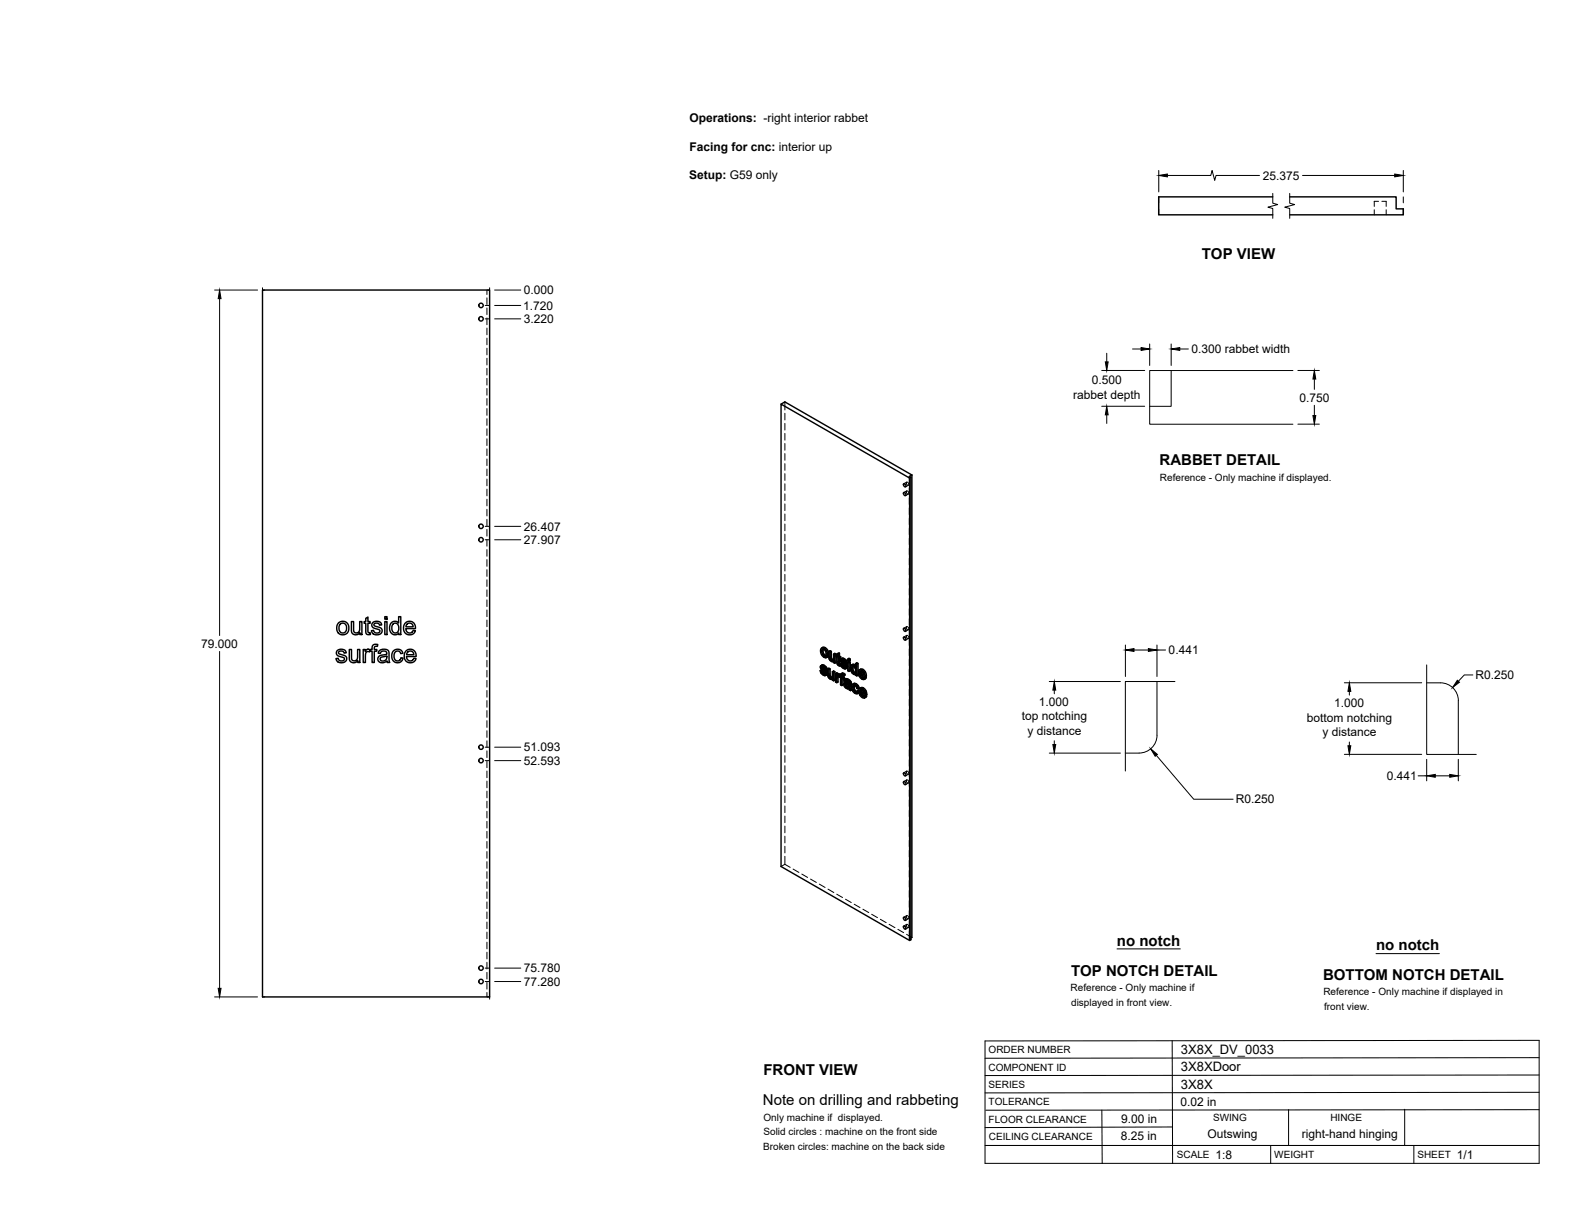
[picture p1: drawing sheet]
<svg xmlns="http://www.w3.org/2000/svg" width="559mm" height="432mm" viewBox="0 0 559 432" stroke-linecap="round" stroke-linejoin="round" font-family="sans-serif">
<!-- layer: Visible -->
<g fill="none" stroke="#000" stroke-width=".51">
<path d="M451.6 69.9h-40.5v6.3h40.5M457.6 69.9h37.7v4.2h2.6v2.1h-40.3M93.1 102.9h80.6v250.8h-80.6zM277.1 143.4l1.4-.8 45 25.9M320.6 174.8l.6 .2 .2 .8-.6-.2zM320.6 171.7l.6 .2 .2 .8-.6-.2zM323.2 169.4l-.5 .2M323.5 168.5l-.9 .6 .6 .3v164l-.5 .3-45.6-26.3v-164l45.6 26.2v164.1M323.5 168.5v164.1l-.3 .2M129.8 219.4l.7-.5v1.6h.8v.6h-.8v2.9l.3 .5h.5l.1 .6a1.14 1.14 0 0 1-1.3-.1 1.14 1.14 0 0 1-.3-1.2v-2.7h-.6v-.6h.6zM136.5 218.8h.8v.9h-.8zM119.7 230.8l.8-.4a1.7 1.7 0 0 1 2.4 1.2l-.8 .1a.93 .93 0 0 0-1-.9 .93 .93 0 0 0-.9 1.1l1 .4a1.53 1.53 0 0 1 1.8 1.8 2.03 2.03 0 0 1-2.1 1.1 2.03 2.03 0 0 1-1.7-1.5l.8-.1a1.08 1.08 0 0 0 1.1 1 1.08 1.08 0 0 0 1-1.1l-.4-.3a2.45 2.45 0 0 1-2.3-1.2z"/>
<path d="M120.2 220.9l.8-.4a2.33 2.33 0 0 1 2.8 2.8 2.33 2.33 0 0 1-3.7 1.3 2.95 2.95 0 0 1 .1-3.7zM120.6 221.5l.7-.4a1.73 1.73 0 0 1 1.7 1.8 1.73 1.73 0 0 1-1.7 1.7l-.3-.2a2.24 2.24 0 0 1-.4-2.9zM123.9 230.4h.8v2.6a1.14 1.14 0 0 0 1.2 1.5 1.14 1.14 0 0 0 1-1.6v-2.5h.8v4.7h-.7v-.7a1.64 1.64 0 0 1-2 .7 1.64 1.64 0 0 1-1.1-1.8zM124.7 220.5h.8v2.6a1.14 1.14 0 0 0 1.1 1.5 1.14 1.14 0 0 0 1-1.6v-2.5h.8v4.6h-.7v-.6a1.64 1.64 0 0 1-2 .7 1.64 1.64 0 0 1-1-1.8zM128.9 230.4h.7v.7a1.1 1.1 0 0 1 1.7-.5l.7-.2v-.4a1.33 1.33 0 0 1 .6-1.3 1.33 1.33 0 0 1 1.4 0l-.1 .6a.73 .73 0 0 0-1.1 .7v.4h.9v.7h-.9v4h-.8v-4h-.7v-.4l-.2 .6a.93 .93 0 0 0-1.1 0 .93 .93 0 0 0-.3 1l-.1 2.8h-.7zM132.2 221l.9-.5a1.7 1.7 0 0 1 2.3 1.2l-.7 .1a.96 .96 0 0 0-1-.8 .96 .96 0 0 0-.9 .9l.9 .5a1.5 1.5 0 0 1 1.8 1.9 2.03 2.03 0 0 1-2 1 2.03 2.03 0 0 1-1.7-1.5l.7-.2a1.08 1.08 0 0 0 1.2 1 1.08 1.08 0 0 0 1-1l-.4-.3a2.19 2.19 0 0 1-2.4-1.4zM134.5 231a2.17 2.17 0 0 1 3.5 .4l.3 3.7h-.8l-.2-.6a1.78 1.78 0 0 1-1.9 .7 1.78 1.78 0 0 1-1.4-1.6l.1-.2a1.76 1.76 0 0 1 1.7-1l.4-.1a.7 .7 0 0 0 1-.5 .7 .7 0 0 0-.8-.8 1.12 1.12 0 0 0-1.5 .9l-.7-.1zM135.1 233.3l2.1-.6a1.28 1.28 0 0 1-.7 1.7 1.28 1.28 0 0 1-1.6-.7zM136.5 220.5h.8v4.6h-.8zM138.8 221a1.73 1.73 0 0 1 2.6 .1v-2.3h.8v6.3h-.7v-.5l-.7 .5a2.21 2.21 0 0 1-2.3-.8 2.21 2.21 0 0 1-.2-2.4zM139.4 221.5l.4-.3a1.74 1.74 0 0 1 1.6 .9 1.74 1.74 0 0 1-.2 1.9 1.3 1.3 0 0 1-1.7 .4 1.3 1.3 0 0 1-.5-1.7zM139.6 231l.1-.1a1.94 1.94 0 0 1 3.2 .9l-.7 .1a1.29 1.29 0 0 0-1.7-.8 1.29 1.29 0 0 0-.7 1.8l.2 .8a1.17 1.17 0 0 0 1.2 .8 1.17 1.17 0 0 0 1-1.1l.8 .1-.4 .9a2.14 2.14 0 0 1-2.8 .4 2.14 2.14 0 0 1-.8-2.7z"/>
<path d="M143.8 221.1a2.14 2.14 0 0 1 2.5-.4 2.14 2.14 0 0 1 1.1 2.3h-3.4l.1 .7a1.3 1.3 0 0 0 1.3 .9 1.3 1.3 0 0 0 1.2-.9l.8 .1-.3 .6a2.32 2.32 0 0 1-3.2 .3 2.32 2.32 0 0 1-.4-3.2zM144 231a2.13 2.13 0 0 1 2.6-.4 2.13 2.13 0 0 1 1 2.3h-3.4l.2 .7a1.29 1.29 0 0 0 1.2 .9 1.29 1.29 0 0 0 1.2-.9l.8 .1-.3 .6a2.32 2.32 0 0 1-3.2 .3 2.32 2.32 0 0 1-.4-3.2zM144.4 221.4l1.3-.3a1.23 1.23 0 0 1 .9 1.3h-2.6zM144.7 231.4l.6-.4a1.26 1.26 0 0 1 1.5 1.3h-2.5zM291 237.9l.7 1.4 .7 .4 .6-.1M291.2 236.2l.6-.3 .7 .2 .6 .5 .4 .9-.5 .3-.1-.6M291.6 231.2v-.4a.89 .89 0 0 1 1.1-.2 .89 .89 0 0 1 .4 1.1l-.2 1-.6 .1M291.6 237.7l-.6 .2 .4 .2M291.6 238.7l.5 .4 .4-.3M291.7 237.3l1 1 .5-.3M291.8 237.9l-.4 .2 .1 .4 .6-.1M291.8 235.9l-.6 .4-.1 .6 1.6 2.1"/>
<path d="M291.8 236.7l-.3 .3 .5-.2M291.8 232.2l.5 .6 .5-.3M291.9 238l.8 .9M292 236.7l.6 .7M292 236.3l.5 .4 .5-.2M292 230.9l-.4 .3v.4l.2 .6 .4-.3M292 236.8l1 1M292 236.8h-.5M292.1 235.9l-.8 .3M292.1 230.4l.1 1.4 .8 .8M292.1 237l-.4 .3-.2-.3M292.3 230.1l.9 .9 .5-.3"/>
<path d="M292.5 236.1l-.5 .2-.4-.1M292.5 236.7l.4 .5 .4-.2M292.7 239l-.2 .2-.4-.1M292.7 238.3l.3 .4 .5-.3M292.8 229.8l-.5 .3-.8-.2M292.9 237.7l.7 1.2-.1 .4-.6 .4M293 238.7l.1 .5 .5-.3M293.1 239.2l-.1 .4 .5-.3M293.2 231l.4 1.3 .4-.3M293.4 233.1a1.54 1.54 0 0 1-2.1-1.3v-1.7l.9-.5 .8 .4 .7 .7 .3 1.2-.1 1-.7 .4M293.6 232.3l-.2 .8 .5-.2M294.1 231.1l.4 .3 .5-.3"/>
<path d="M294.1 237.6v2.2l.5-.2M294.1 239.8l.2 .4 .4-.2M294.5 231.4v2.2l.5-.3M294.5 233.6l.2 .4 .5-.3M294.5 237.3l-.4 .3-.5-.2M294.7 234l.3 .3 .5-.2M295 234.3l.4 .1M295.3 238.3l.5 .3 .4-.3M295.4 234.4l.2-.1zM295.7 234.1l-.7-.7v-2.3l-.5-.2-.4 .2v2.6l.9 1h.8M295.7 232.1l.5 .2 .4-.2M295.8 238.6v3l.4-.3v-3l-.4-.2-.5 .2v1.9l-.3 .4 .2-.1"/>
<path d="M295.8 234.7v.4l.4 .2M295.8 234.7l-.2 .1M296.2 232.3v3l.4-.2v-3l-.4-.3-.5 .3v2.1M296.6 233l.3 .2 .2 2.6 .8 .5 .3-.2M296.9 232.4l-.3 .2 .3 .2v-.8l.9-.3v1.1l.5 .2v.4l-.5 .3v-.4M297.3 239.9l-.3 .2-.1 .5 .4-.2M297.3 239.3v-.4l-.4-.2-.5 .3v3l.5 .2M297.3 238.9l-.5 .3-.4-.2M297.4 240l-.1 2-.4 .2v-1.6M297.4 240l.5 .2M297.4 240l-.4 .1M297.4 232v1l.4-.2"/>
<path d="M297.4 233l.4 .3 .5-.3M297.4 239.5l.4 .3M297.6 239.1l-.8 .5v-.4M297.6 235.7l.2 .1M297.8 231.7l-.9 .3M297.8 239.8v.4M297.8 239.9l-.1 .4M297.8 235.8l.1 .5M297.9 239.2l.3 .3M297.9 239.2l-.8 .2M297.9 235.2l-.5 .3v-2.1l.4 .3 .1 1.5 .2 .3M297.9 235.4l-.5 .1"/>
<path d="M298.1 235.5l.7 1.4 .8 .4 .5-.1M298.1 235.5l-.6 .1M298.1 235.5h.1M298.1 235.7l-.3 .1M298.4 233.8l.6-.3 .8 .3 .8 1.3-.5 .3-.1-.6M298.4 239.1l.8-.3 .6 .4-.1 .4-.4 .3 .1-.4M298.6 234.5l.4-.2 1.1 1.1M298.7 235.4l-.6 .1 .4 .2M298.7 236.3l.5 .4 .5-.2M298.8 234.9l1 1 .5-.3M298.9 235.5l-.4 .2 .1 .5 .6-.2M298.9 234.3l-.3 .4 .5-.3"/>
<path d="M298.9 233.5l-.7 .4v.6l1.6 2.1M298.9 238.8l-.6 .3-.1 .9-.4-.2 .4-.3M298.9 239.2l.5 .3 .4-.3M299 235.6l.8 .9M299.1 234.3l.6 .7M299.1 239.8l.5 .5v.4l-.4 .2v-.4M299.1 234l.6 .4 .4-.3M299.2 236.7l.5 .1M299.2 233.5l-.8 .3M299.3 234.6l-.5 .3-.2-.2M299.3 239.9l-.6-.3v.6l.4-.2M299.4 238.9l-.5 .3-.4-.1"/>
<path d="M299.6 233.7l-.5 .3-.4-.2M299.7 234.4l.3 .4 .4-.2M299.8 236.6l-.1 .2M299.8 235.9l.3 .4 .5-.2M300 235.4l.5 .5 .2 .8-.7 .6M300.1 236.3l.1 .5 .5-.3M300.2 236.8l-.1 .4 .5-.3M300.8 235l.4 .2 .5-.2M300.8 233.8l.4 .3 .5-.3M301.2 234.7l.5 .3v3l-.5 .2v-3M301.2 234.7l-.4 .3v3l.4 .2M301.2 234.1v.6l.5-.3v-.6l-.5-.2-.4 .2v.6l.4 .3"/>
<path d="M302.1 236l.6-.3 .9 .3M302.4 238.3l.5 .5 .4-.2M302.4 236.5l.6 .1 .6 1-.1 1.1-.6 .1M302.5 236.5l-.3 .8M302.6 237l-.4 .3v.5l.2 .5 .5-.3M302.7 236.5l.1 1.4 .7 .8M302.7 235.7l-.5 .2a2.01 2.01 0 0 0 1.3 3.4l.1-.1M302.8 236.1l.5 .4M303.3 235.8l-.5 .3-.6-.2M303.6 239.2v.4l.4 .2M303.6 239.2l-.2 .1M304 235.7v4.1l.4-.2v-4.2l-.4-.2-.4 .2v1.5l-.3-.4 .3-.2"/>
<path d="M304.4 235.4l-.4 .3-.4-.3M305.2 239.9l.6 .6 .4-.2M305.5 238.4l-.5 .2 1.5 .9-.5-1.1a.51 .51 0 0 0-.6-.3 .51 .51 0 0 0-.4 .5M305.5 238.1v.3l.8 .5M305.5 239.4l1 .9M305.7 239.7l-.5 .2-.2-.9 1.9 1.2M305.8 237.8l.8 .9 .4-.3M306.2 237.5l-.4 .3-.9-.1M306.6 238.7l.3 1.3 .5-.2M320.6 226.1l.6 .2 .2 .8-.6-.2zM320.6 223l.6 .1 .2 .8-.6-.1zM294.3 240.2l.3 .4 .5-.3"/>
<path d="M294.6 240.6h.4M295.3 240.4l-.7-.7-.1-2.4-.4-.2-.5 .3 .1 2.4 .7 1.1 .6 .2 .4-.2M295.4 240.9v.4l.4 .3M295.4 240.9l-.2 .1M297.8 240.2l.4 .2v2.6l.5 .2M298.7 240.2l.5 .3 .4-.2M299.1 240.9v2.1l-.4 .2v-2.6l.5 .3M299.7 241.1l1-.2 1.2 1 .3 2.9-.4 .2-.2-.4M299.9 242.9h.3a.75 .75 0 0 1 .8 .2 .75 .75 0 0 1 .1 .8l-.3 .1 .3-.1M300 243.5l.4 .4 .4-.3M300 242.8l-.2 .3M300.1 242.1l-.7 .6 .2 .9 .8 .7h.8l.1 .5 .5 .2"/>
<path d="M300.2 242.9l-.4 .2 .1 .3 .5-.1M300.3 242.9l.2 .5 .6 .4M300.3 241.6l-.4 .3a.8 .8 0 0 1 .9-.1 .8 .8 0 0 1 .4 .9l-1.2-.3M300.3 241.6h.1M300.4 243.9l.4 .1M300.4 242.1l-.7 .2M300.5 240.8l-1 .5-.1 .3 .5 .3M300.6 241.3l.6 .4 .4-.3M301.1 241l-.5 .3-.6-.2M301.2 242.4l-1.1-.3-.5 .3M301.2 241.7l.3 .4 .4-.2M301.5 242.1l.1 .4 .4-.2"/>
<path d="M301.6 242.5v2.1l.5-.3M302.5 242.8l.7-.4 .6 .2 .7 .7 .3 .9-.4 .2-.3-.9M302.6 244l.2 1 .5-.2M302.8 245l.6 .6 .4-.3M303.1 243.8l-.5 .2 .1-.4a.66 .66 0 0 1 .8-.4 .66 .66 0 0 1 .4 .8l.5 .4M303.1 243.2l.1 1.3 .8 .9M303.2 242.4l-.5 .3a2.09 2.09 0 0 0 .4 3.1l1 .3M303.4 242.9l.7 .6 .4-.2M303.8 242.6l-.4 .3-.7-.2M304 245.2l-.2 .5-.4-.1M304.7 245.4l-.6 .7 .6-.4M304.7 245.1l-.2-.1-.5 .2 .4 .3"/>
<path d="M305.4 246.5l.5 .6 .5-.3M305.6 244.9l-.4 .3 1.4 .8-.5-1.1a.51 .51 0 0 0-.6-.3 .51 .51 0 0 0-.3 .6M305.6 244.7v.2l.9 .5M305.7 245.9l.9 1M305.8 240.5l.4 .1M305.8 246.2l-.4 .3-.3-.9 2 1.1M305.9 244.3l.8 .9 .5-.2M305.9 247.1l.4 .1M306.3 244.1l-.4 .2-.9-.1M306.5 240.3l.4 .3 .5-.2M306.5 240.3l-.2 .2M306.6 246.8l.5 .4 .4-.3"/>
<path d="M306.6 246.8l-.2 .3M306.7 245.2l.4 1.4 .4-.3M306.8 240.1l-.3 .2M306.9 240l.5-.1v-.5l-.7-1.5-.9-.6-.9 .4-.4 1 .4 1.3 1.3 1.1h.4l.3-.5M307 246.7l-.4 .1M307 240.1l.3 .5-.7 .4M307.1 246.6l.4-.1v-.5l-.7-1.6-.9-.5-.9 .3-.3 1.2 .4 1.3 1.2 1h.4l.4-.5M307.1 246.7l.4 .2-.7 .7M320.6 277.4l.6 .1 .2 .8-.6-.1zM320.6 274.2l.6 .2 .2 .8-.6-.1zM320.6 328.6l.6 .2 .2 .8-.6-.2zM320.6 325.5l.6 .2 .2 .8-.6-.2z"/>
<circle cx="170.7" cy="113.1" r=".79"/>
<circle cx="170.7" cy="108.4" r=".79"/>
<circle cx="170.7" cy="191.5" r=".79"/>
<circle cx="170.7" cy="186.7" r=".79"/>
<circle cx="170.7" cy="265.1" r=".79"/>
<circle cx="170.7" cy="269.9" r=".79"/>
<circle cx="170.7" cy="343.5" r=".79"/>
<circle cx="170.7" cy="348.2" r=".79"/>
</g>
<!-- layer: Hidden -->
<g fill="none" stroke="#000" stroke-width=".35">
<path d="M487.6 74.4v1.8M489.1 71.4h-1.5v1.8M490.3 71.4h1.5v1.8M491.8 74.4v1.8M172.8 102.9v1.6M172.8 105.7v2.4M172.8 109.3v2.3M172.8 112.8v2.4M172.8 116.4v2.4M172.8 120v2.3M172.8 123.5v2.4M172.8 127.1v2.4"/>
<path d="M172.8 130.7v2.4M172.8 134.3v2.3M172.8 137.8v2.4M172.8 141.4v2.4M172.8 145v2.4M172.8 148.5v2.4M172.8 152.1v2.4M172.8 155.7v2.4M172.8 159.3v2.3M278.5 142.6v2.9M278.5 146.6v2.4M278.5 150.2v2.4"/>
<path d="M278.5 153.8v2.4M278.5 157.4v2.3M172.8 162.8v2.4M172.8 166.4v2.4M172.8 170v2.4M172.8 173.5v2.4M172.8 177.1v2.4M278.5 160.9v2.4M278.5 164.5v2.4M278.5 168.1v2.4M278.5 171.6v2.4M278.5 175.2v2.4"/>
<path d="M278.5 178.8v2.4M321.6 174.2a.58 .58 0 0 1 .7 .3 .58 .58 0 0 1-.2 .8l-.5-.5zM321.6 171.1a.58 .58 0 0 1 .7 .3 .58 .58 0 0 1-.2 .8l-.5-.5zM321.7 174.2l-1 .6M321.7 171.1l-1 .5M322.3 175.3l-1 .6M322.3 172.2l-1 .5M322.6 169.1v2.8M322.6 173.1v2.4M322.6 176.7v2.3M172.8 180.7v2.4M172.8 184.3v2.3"/>
<path d="M172.8 187.8v2.4M172.8 191.4v2.4M172.8 195v2.4M172.8 198.5v2.4M278.5 182.4v2.3M278.5 185.9v2.4M278.5 189.5v2.4M278.5 193.1v2.4M278.5 196.7v2.3M322.6 180.2v2.4M322.6 183.8v2.4M322.6 187.4v2.4"/>
<path d="M322.6 191v2.3M322.6 194.5v2.4M322.6 198.1v2.4M172.8 202.1v2.4M172.8 205.7v2.4M172.8 209.3v2.3M172.8 212.8v2.4M172.8 216.4v2.4M172.8 220v2.4M278.5 200.2v2.4M278.5 203.8v2.4M278.5 207.4v2.3"/>
<path d="M278.5 210.9v2.4M278.5 214.5v2.4M278.5 218.1v2.4M322.6 201.7v2.3M322.6 205.3v2.3M322.6 208.8v2.4M322.6 212.4v2.4M322.6 216v2.3M322.6 219.5v2.4M172.8 223.6v2.3M172.8 227.1v2.4M172.8 230.7v2.4"/>
<path d="M172.8 234.3v2.3M172.8 237.8v2.4M278.5 221.7v2.3M278.5 225.2v2.4M278.5 228.8v2.4M278.5 232.4v2.4M278.5 235.9v2.4M278.5 239.5v2.4M291.4 237.7l.4 .9M291.5 236.4l-.5 .3M291.6 236.1l-.5 .2M291.6 230.7l-.5 .2"/>
<path d="M291.6 237.7l.3 .3M291.6 236.9l-.5 .2M291.7 235.9l-.2 .7 .7 1a1.13 1.13 0 0 1 .9 1.3h-.4l.4-.2M291.8 238.6l.9 .8h.6M291.8 238.6l-.5 .2M291.8 237.8v.1M291.9 237.3l-.5 .3M291.9 232l.9 .9 .9 .1M291.9 236.6l-.1 .1M291.9 232l-.4 .3M292 229.7l-.4 .8 .3 1.5M292.1 236.4l-.5 .2 .4-.2"/>
<path d="M292.2 230.2l-.1 .2M292.2 230.2l.9 .2 .4 .9v.9l-.5 .4M292.2 230.2l-.4 .2M292.5 236.5l-.5 .2a.33 .33 0 0 1 .2-.4 .33 .33 0 0 1 .4 .3l.5 .7 .4 .2M292.5 239.3l-.4 .2M292.6 237.4l.3 .3M292.8 230.2l-.5 .3M292.8 232.9l-.5 .3M292.9 236.9l-.5 .2M293 239l-.4 .2M293 238.4l-.5 .2M293.1 237.3l-.5 .3"/>
<path d="M293.1 239.5l-.5 .2M293.3 232.5l-.4 .3M293.3 230.8l-.4 .3M293.4 233.1l-.4 .3M293.6 231.8l-.5 .3M294.1 237.1l.2 2.9 .8 .7 .7-.1v.5l.4 .2M294.1 239.5l-.4 .2M294.3 239.9l-.5 .3M294.5 230.9v2.3l.3 .6 .7 .7 .7-.1v.4l.4 .3M294.5 233.2l-.4 .3M294.7 233.7l-.5 .2M295 234.1l-.5 .3"/>
<path d="M295.4 234.4l-.4 .3M295.8 238.1v1.9l-.5 .4M296 234.1l-.4 .3M296.1 234l-.5 .3 .3-.2M296.2 231.8v2l-.5 .3M296.2 234.4l-.4 .3 .3-.2M296.2 234.8l-.4 .3M296.9 238.7v3l.4 .3M297.1 232.3l-.2 .1M297.3 239.4l-.5 .2M297.4 231.8v.7l-.3-.2v.4l.3 .2v2.2l.3 .6 .6 .4-.2-.6M297.4 232.5l-.8 .5v-.4"/>
<path d="M297.4 232.9l-.5 .3M297.4 239.8l-.1 .1M297.5 235.3l-.5 .2M297.5 239.2l-.2 .1M297.5 239.7l-.4 .2M297.6 239.6l-.5 .3M297.6 235.6l-.4 .3M297.8 239.7l-.4 .3 .3-.4 .5 .4 .1-.3 .4 .4v2.6l.4 .3M297.8 233.2l-.4 .2M298 235.9l-.4 .3M298.3 233.4l-.5-.2v.5M298.3 239.6l-.5 .2"/>
<path d="M298.3 239.5h-.1M298.3 239.9l-.5 .3 .4-.2M298.3 239.7l-.5 .2M298.3 235.6l-.2 .1M298.3 236.1h-.1M298.5 235.3l.4 .9M298.6 234l-.4 .3M298.7 239.7l-.5 .3M298.7 233.7l-.5 .2M298.7 235.4l.3 .2M298.7 234.5l-.4 .2M298.7 239l-.4 .2"/>
<path d="M298.8 233.6l-.2 .7 .7 .9a1.13 1.13 0 0 1 .9 1.3h-.4l.4-.2M298.9 238.8l-.2 .9-.5-.2M298.9 236.2l.8 .7 .8 .1M298.9 236.2l-.5 .3M299 235.5h-.1M299 234.9l-.5 .3M299 234.2l-.1 .1M299.1 234.3a.33 .33 0 0 1 .2-.4 .33 .33 0 0 1 .4 .3l.5 .8 .4 .1M299.1 234l-.4 .3M299.2 234l-.5 .3M299.2 239.4l-.5 .2M299.5 239.5l-.5 .2"/>
<path d="M299.6 234.1l-.5 .3M299.7 236.9l-.5 .3M299.7 235l.3 .4M299.7 239.6l-.5-.2-.1 .4M300 234.5l-.4 .3M300.1 236.6l-.4 .2 .4-.2M300.1 236l-.4 .2M300.2 235l-.5 .2M300.2 237.1l-.5 .2M301.2 234.7v3l.5 .3M301.2 233.6v.6l.5 .2M301.2 237.7l-.4 .3"/>
<path d="M301.2 234.2l-.4 .2M302.2 236.8l-.5 .2M302.3 236l-.4 .3M302.3 237.7l-.4 .2M302.5 235.8l-.3 .5v1a1.47 1.47 0 0 0 1.8 1.7v.3l.4 .3M302.7 238.5l-.4 .2M302.8 236.3l-.1 .2M302.8 236.3h.6l.6 1v1.1l-.5 .3M302.8 236.3l-.3 .2M302.9 236.2l-.5 .3M303.3 239l-.4 .2M303.3 236.3l-.4 .2"/>
<path d="M303.7 236.2l-.1 .1M303.8 236.9l-.4 .2M303.8 238.6l-.4 .3M304 235.2v1.5l-.4-.7M304 236.7l-.4 .2M304 239l-.4 .2 .3-.1M304 237.9l-.4 .2M304 239.3l-.4 .3M305 238.4l-.5 .3M305.3 239.7l-.4 .3M305.3 237.4l-.3 .9 .3 1.4 1 1 .8 .1M305.4 238.8l-.4 .2"/>
<path d="M305.5 239.4l-.1-.6 2 1.1M305.7 237.9l-.2 .2M305.7 237.9l.8 .3 .4 1-.6-.3M305.7 237.9l-.5 .2M306.2 237.9l-.4 .3M306.7 238.5l-.4 .3M306.9 239.2l-.4 .3M321.6 225.5a.56 .56 0 0 1 .7 .3 .56 .56 0 0 1-.2 .7l-.5-.4zM321.6 222.4a.58 .58 0 0 1 .7 .3 .58 .58 0 0 1-.2 .7l-.5-.5zM321.7 225.4l-1 .6M321.7 222.3l-1 .6M322.3 226.5l-1 .6"/>
<path d="M322.3 223.4l-1 .6M322.6 223.1v2.4M322.6 226.7v2.4M322.6 230.3v2.3M322.6 233.8v2.4M322.6 237.4v2.4M172.8 241.4v2.4M172.8 245v2.4M172.8 248.6v2.3M172.8 252.1v2.4M172.8 255.7v2.4M172.8 259.3v2.3"/>
<path d="M278.5 243.1v2.4M278.5 246.7v2.3M278.5 250.2v2.4M278.5 253.8v2.4M278.5 257.4v2.4M294.6 240.3l-.5 .3M295 240.7l-.5 .2M295.4 240.4l-.2 .1M295.6 240.3l-.5 .3M295.7 240.2l-.5 .3M295.8 240.6l-.4 .3 .3-.1M295.8 241.1l-.4 .2"/>
<path d="M296.9 241.7l-.5 .3M298.7 242.7l-.5 .3M298.7 240.1l-.5 .3M299.1 240.4l-.4 .2M299.6 240.7l-.5-.3v.5M299.8 242.6l-.4 .3M299.9 241.3l-.5 .3M299.9 242.3l-.5 .2M300 242.1l-.2 .7 .2 .6 .8 .7h.9l.1 .4M300 243.4l-.4 .2M300.1 240.9l-.5 .3M300.1 240.9l-.2 .4 .4 .3a.81 .81 0 0 1 1-.1 .81 .81 0 0 1 .3 .9h-.4"/>
<path d="M300.3 242.9l.2-.3a.78 .78 0 0 1 .9 .2 .78 .78 0 0 1 .1 .9l-.4 .1M300.3 242.9h-.1M300.5 242.6l-.5 .3 .4-.2M300.5 241.3l-.4 .3M300.7 244l-.5 .2M301 241.4l-.5 .3M301.2 244.2l-.5 .2M301.3 243.8l-.2 .1M301.4 243.7l-.4 .3M301.5 241.9l-.4 .2M301.6 243.6l-.5 .2M301.6 242.9l-.4 .3"/>
<path d="M301.6 242.5l-.4 .3M301.6 242.4l-.4 .3M301.7 244.1l-.5 .2M301.8 244.5l.4 .3M301.8 244.5l-.5 .3M302.6 243.5l-.4 .3M302.8 242.7l-.5 .3M302.9 244.9l-.4 .2M303 242.5l-.4 1 .3 1.4 .9 .9 .7 .1M303.1 243.2a.77 .77 0 0 1 1-.1 .77 .77 0 0 1 .3 .9l.4 .2M303.3 243l-.5 .3M303.8 245.8l-.4 .2"/>
<path d="M303.8 243.1l-.4 .2M304 245.4h.2M304.2 243.4l-.4 .3M304.2 245.4l-.4 .3M304.4 244l-.4 .3M304.5 245l-.3 .4M304.7 245.1l.2 .2-.2 .4M304.9 245.3l-.2 .1M305.1 245l-.4 .2M305.5 244l-.4 1 .4 1.3 .9 .9 .8 .2M305.5 246.3l-.5 .3M305.6 245.3l-.5 .3"/>
<path d="M305.7 245.9l-.1-.6 1.9 1.2M305.8 244.4l-.2 .3M305.8 244.4l.8 .3 .5 1.1-.6-.4M305.8 244.4l-.4 .3M306.3 244.5l-.4 .3M306.4 247.2l-.5 .3M306.5 240.3h.1M306.6 246.9h.2M306.6 240.3l-.3 .2M306.7 240.3l-.9 .6M306.8 246.9l-.4 .2M306.9 245.1l-.5 .3"/>
<path d="M306.9 240l-.1 .1M307 240.9l-.5 .2M307 240.1l-.4 .2M307 246.6v.1M307.1 245.8l-.5 .2M307.1 247.4l-.4 .3M307.1 246.7l-.3 .2M322.6 241v2.4M322.6 244.5v2.4M322.6 248.1v2.4M322.6 251.7v2.4M322.6 255.2v2.4"/>
<path d="M322.6 258.8v2.4M172.8 262.8v2.4M172.8 266.4v2.4M172.8 270v2.4M172.8 273.6v2.3M172.8 277.1v2.4M278.5 260.9v2.4M278.5 264.5v2.4M278.5 268.1v2.4M278.5 271.7v2.3M278.5 275.3v2.3M278.5 278.8v2.4"/>
<path d="M321.6 273.7a.56 .56 0 0 1 .7 .3 .56 .56 0 0 1-.2 .7l-.5-.5zM321.7 276.7a.59 .59 0 0 1 .7 .4 .59 .59 0 0 1-.3 .7l-.5-.5zM321.7 276.7l-1 .6M321.7 273.6l-1 .6M322.3 277.8l-1 .6M322.3 274.7l-1 .6M322.6 262.4v2.4M322.6 266v2.4M322.6 269.5v2.4M322.6 273.1v2.4M322.6 276.7v2.4M172.8 280.7v2.4"/>
<path d="M172.8 284.3v2.4M172.8 287.8v2.4M172.8 291.4v2.4M172.8 295v2.4M172.8 298.6v2.3M278.5 282.4v2.4M278.5 286v2.3M278.5 289.5v2.4M278.5 293.1v2.4M278.5 296.7v2.4M322.6 280.3v2.3M322.6 283.8v2.4"/>
<path d="M322.6 287.4v2.4M322.6 291v2.4M322.6 294.6v2.3M322.6 298.1v2.4M172.8 302.1v2.4M172.8 305.7v2.4M172.8 309.3v2.4M172.8 312.8v2.4M172.8 316.4v2.4M172.8 320v2.4M278.5 303.8v2.9l1.9 1M278.5 300.2v2.4"/>
<path d="M278.5 306.7l-1.4 .7M281.4 308.4l2 1.1M284.5 310.1l2 1.2M287.6 311.9l2 1.2M290.7 313.7l2 1.2M293.8 315.5l2 1.2M296.9 317.3l2 1.2M300 319l2 1.2M322.6 301.7v2.4M322.6 305.3v2.4M322.6 308.8v2.4M322.6 312.4v2.4"/>
<path d="M322.6 316v2.4M322.6 319.6v2.3M172.8 323.6v2.3M172.8 327.1v2.4M172.8 330.7v2.4M172.8 334.3v2.4M172.8 337.8v2.4M303.1 320.8l2 1.2M306.2 322.6l2 1.2M309.3 324.4l2 1.2M312.4 326.2l2 1.2M315.4 328l2.1 1.1"/>
<path d="M318.6 329.7l2 1.2M321.6 328a.56 .56 0 0 1 .7 .3 .56 .56 0 0 1-.2 .8l-.5-.5zM321.6 324.9a.56 .56 0 0 1 .7 .3 .56 .56 0 0 1-.2 .8l-.5-.5zM321.6 331.5l1.9 1.1M321.7 328l-1 .6M321.7 324.9l-1 .6M322.3 329.1l-1 .6M322.3 326l-1 .6M322.6 323.1v2.4M322.6 326.7v2.4M322.6 330.3v2.8M322.6 333.1l.6 .3"/>
<path d="M323.2 332.8l-.6 .3M172.8 341.4v2.4M172.8 345v2.4M172.8 348.6v2.3M172.8 352.1v1.6"/>
</g>
<!-- layer: Reference -->
<g fill="none" stroke="#000" stroke-width=".35">
<path d="M411.1 69.9v2.1M411.1 74.1v2.1M497.9 69.9v2.1M497.9 74.1v2.1M93.1 102.1v.8h.8M172.1 108.4h1.6M172.1 113.1h1.6M173.7 102.1v.8h-.8M415.5 131.5v12.7h-7.6M458.7 131.5h-50.8v19h50.8M172.1 186.8h1.6M172.1 191.5h1.6"/>
<path d="M506.2 235.9v31.8h17.6M410.5 241.8v19a6.4 6.4 0 0 1-6.4 6.4M416.9 241.8h-17.6v31.8M506.2 242.3a13 13 0 0 1 7.8 .7 6.3 6.3 0 0 1 3.4 5.6v19.1M172.1 265.1h1.6M172.1 269.9h1.6M399.3 267.2h4.8M93.1 352.9v.8h.8M172.1 348.3h1.6M172.1 343.5h1.6M172.9 353.7h.8v.8"/>
</g>
<!-- layer: Hidden Narrow -->
<path d="M292.5 237.9l-.4 .3M294.1 239l-.5 .2M294.5 232.7l-.4 .3M295.8 239.7l-.5 .2M296.2 233.4l-.5 .3M297.4 234.6l-.5 .3M298.7 239.4l-.5 .3M299.1 239.7h.1M299.7 235.5l-.5 .3M300.9 242.7l-.4 .3M301.6 243.1l-.4 .3" fill="none" stroke="#000" stroke-width=".35"/>
<!-- layer: Visible Narrow -->
<path d="M292.5 237.4l-.4 .2M294.5 239l-.4 .3M295 232.8l-.5 .2M297.8 234.9l-.4 .3M299.1 239.7l-.4 .3M299.7 235l-.5 .2M300.8 242.3l-.4 .2M302.1 242.8l-.5 .2M302.1 243.4l-.5 .3" fill="none" stroke="#000" stroke-width=".35"/>
<!-- layer: Titleblock -->
<g fill="none" stroke="#000" stroke-width=".36">
<path d="M349.5 369.3l196.6-.2v43.7h-196.6zM415.9 369.3l.1 43.5M546.1 375.3l-196.6 .2M390.9 393.9l.2 18.9M416 399.9l-66.5 .2M457.2 393.7v12.7M498.4 393.6v12.7M546.1 393.7l-196.3 .2M546.1 387.6l-196.6 .2M546.1 381.4l-196.6 .2M349.5 406.4h196.6M450.8 406.4v6.4"/>
<path d="M501.6 406.4v6.4"/>
</g>
<!-- layer: FD_Dimensions -->
<g fill="none" stroke="#000" stroke-width=".35">
<path d="M411.1 60.5v7.6M414.2 62.3h15.4l.4-1.8 1 3.5 .4-1.7h15.5M462.1 62.3h32.7M497.9 60.5v7.6M76.1 102.9h15.3M77.9 106v119.5M175.5 102.9h9.3M175.5 108.4h9.3M175.5 113.1h9.3M390.9 131.4h15.2M392.7 125.3v3.1M401.8 123.8h3.1"/>
<path d="M407.9 122v7.7M415.5 122v7.7M418.6 123.8h3M460.5 131.4h7.6M466.3 134.5v3.7M390.9 144.1h15.2M392.7 147.2v3M460.5 150.5h7.6M466.3 143.8v3.6M175.5 186.8h9.3M175.5 191.5h9.3M77.9 231.1v119.6"/>
<path d="M399.3 228.9v11.1M402.3 230.6h5.1M410.5 228.9v11.1M410.5 230.6h3M522.6 239.5h-3.1l-2.1 2.2M372.3 241.8h25.2M374.1 244.9v1.3M477 242.3h27.4M478.7 245.3v1.3M175.5 265.1h9.3M175.5 269.9h9.3M372.3 267.2h25.2"/>
<path d="M374.1 262.8v1.4M410.3 268l13.2 15.6h14M477 267.7h27.4M478.7 263.3v1.3M503.1 275.3h3.1M506.2 269.4v7.7M509.2 275.3h5.1M517.4 269.4v7.7M76.1 353.7h15.3M175.5 343.5h9.3M175.5 348.3h9.3"/>
</g>
<g fill="#000" stroke="#000" stroke-width=".35">
<path d="M411.1 62.3l3.1-.6v1.1zM494.8 61.7l3.1 .6-3.1 .5zM77.9 102.9l.5 3.1h-1zM392.2 128.4h1l-.5 3zM404.9 123.3l3 .5-3 .5zM415.5 123.8l3.1-.5v1zM466.3 131.4l.5 3.1h-1zM392.7 144.1l.5 3.1h-1zM465.8 147.4h1l-.5 3.1zM399.3 230.6l3-.5v1zM407.4 230.1l3.1 .5-3.1 .5zM374.1 241.8l.5 3.1h-1.1z"/>
<path d="M478.7 242.3l.6 3h-1.1zM517.1 241.4l.7 .7-2.4 1.8zM373.5 264.2h1.1l-.5 3zM408.3 265.7l2.3 2-.7 .6zM478.2 264.6h1.1l-.6 3.1zM506.2 275.3l3-.5v1zM514.3 274.8l3.1 .5-3.1 .5zM77.4 350.7h1l-.5 3z"/>
</g>
<!-- layer: Break Lines -->
<path d="M451.6 68.6v3.5l1.7 .5-3.5 .9 1.8 .5v3.5M457.6 68.6v3.5l1.7 .5-3.5 .9 1.8 .5v3.5" fill="none" stroke="#000" stroke-width=".35"/>
<!-- layer: Notes -->
<path d="M396.3 336.7h22.5M488.2 338.3h22.5" fill="none" stroke="#000" stroke-width=".35"/>
<g font-size="5.3">
<text x="426.4" y="92.1">TOP VIEW</text>
<text x="411.4" y="165.1">RABBET DETAIL</text>
<text x="396.3" y="335.5">no notch</text>
<text x="488.2" y="337.2">no notch</text>
<text x="380" y="346.1">TOP NOTCH DETAIL</text>
<text x="469.4" y="347.5">BOTTOM NOTCH DETAIL</text>
<text x="270.9" y="381.4">FRONT VIEW</text>
<text x="270.7" y="392.2">Note on drilling and rabbeting</text>
</g>
<g font-size="4.6">
<text x="419" y="373.8">3X8X_DV_0033</text>
<text x="419" y="380.1">3X8XDoor</text>
<text x="419" y="386.2">3X8X</text>
</g>
<g font-size="4.3">
<text x="244.6" y="43.2">Operations: -right interior rabbet</text>
<text x="244.6" y="53.4">Facing for cnc: interior up</text>
<text x="244.5" y="63.6">Setup: G59 only</text>
<text x="448" y="63.7">25.375</text>
<text x="185.8" y="104.4">0.000</text>
<text x="185.6" y="109.9">1.720</text>
<text x="185.8" y="114.6">3.220</text>
<text x="422.7" y="125.3">0.300 rabbet width</text>
<text x="387.3" y="136.4">0.500</text>
<text x="380.7" y="141.5">rabbet depth</text>
<text x="461" y="142.5">0.750</text>
<text x="185.9" y="188.2">26.407</text>
<text x="185.9" y="193">27.907</text>
<text x="71.4" y="229.8">79.000</text>
<text x="414.6" y="232.1">0.441</text>
<text x="523.5" y="241">R0.250</text>
<text x="368.6" y="250.5">1.000</text>
<text x="473.3" y="251">1.000</text>
<text x="362.6" y="255.6">top notching</text>
<text x="463.6" y="256">bottom notching</text>
<text x="364.5" y="260.7">y distance</text>
<text x="469.2" y="261.1">y distance</text>
<text x="185.8" y="266.6">51.093</text>
<text x="185.8" y="271.4">52.593</text>
<text x="492" y="276.8">0.441</text>
<text x="438.4" y="285.1">R0.250</text>
<text x="185.8" y="345">75.780</text>
<text x="185.8" y="349.8">77.280</text>
<text x="418.8" y="392.4">0.02 in</text>
<text x="397.8" y="398.3">9.00 in</text>
<text x="397.7" y="404.3">8.25 in</text>
<text x="428.4" y="403.6">Outswing</text>
<text x="461.8" y="403.8">right-hand hinging</text>
<text x="431.3" y="411.1">1:8</text>
<text x="516.9" y="411.1">1/1</text>
</g>
<g font-size="3.5">
<text x="411.5" y="170.7">Reference - Only machine if displayed.</text>
<text x="379.9" y="351.7">Reference - Only machine if</text>
<text x="469.5" y="353.1">Reference - Only machine if displayed in</text>
<text x="380" y="356.8">displayed in front view.</text>
<text x="469.8" y="358.2">front view.</text>
<text x="350.8" y="373.6">ORDER NUMBER</text>
<text x="350.8" y="379.9">COMPONENT ID</text>
<text x="350.8" y="386.1">SERIES</text>
<text x="350.8" y="392.2">TOLERANCE</text>
<text x="270.9" y="397.7">Only machine if displayed.</text>
<text x="350.8" y="398.4">FLOOR CLEARANCE</text>
<text x="430.4" y="397.8">SWING</text>
<text x="472" y="397.7">HINGE</text>
<text x="270.8" y="407.9">Broken circles: machine on the back side</text>
<text x="270.9" y="402.8">Solid circles : machine on the front side</text>
<text x="350.8" y="404.4">CEILING CLEARANCE</text>
<text x="417.5" y="410.9">SCALE</text>
<text x="452.1" y="410.9">WEIGHT</text>
<text x="502.9" y="410.9">SHEET</text>
</g>
</svg>
